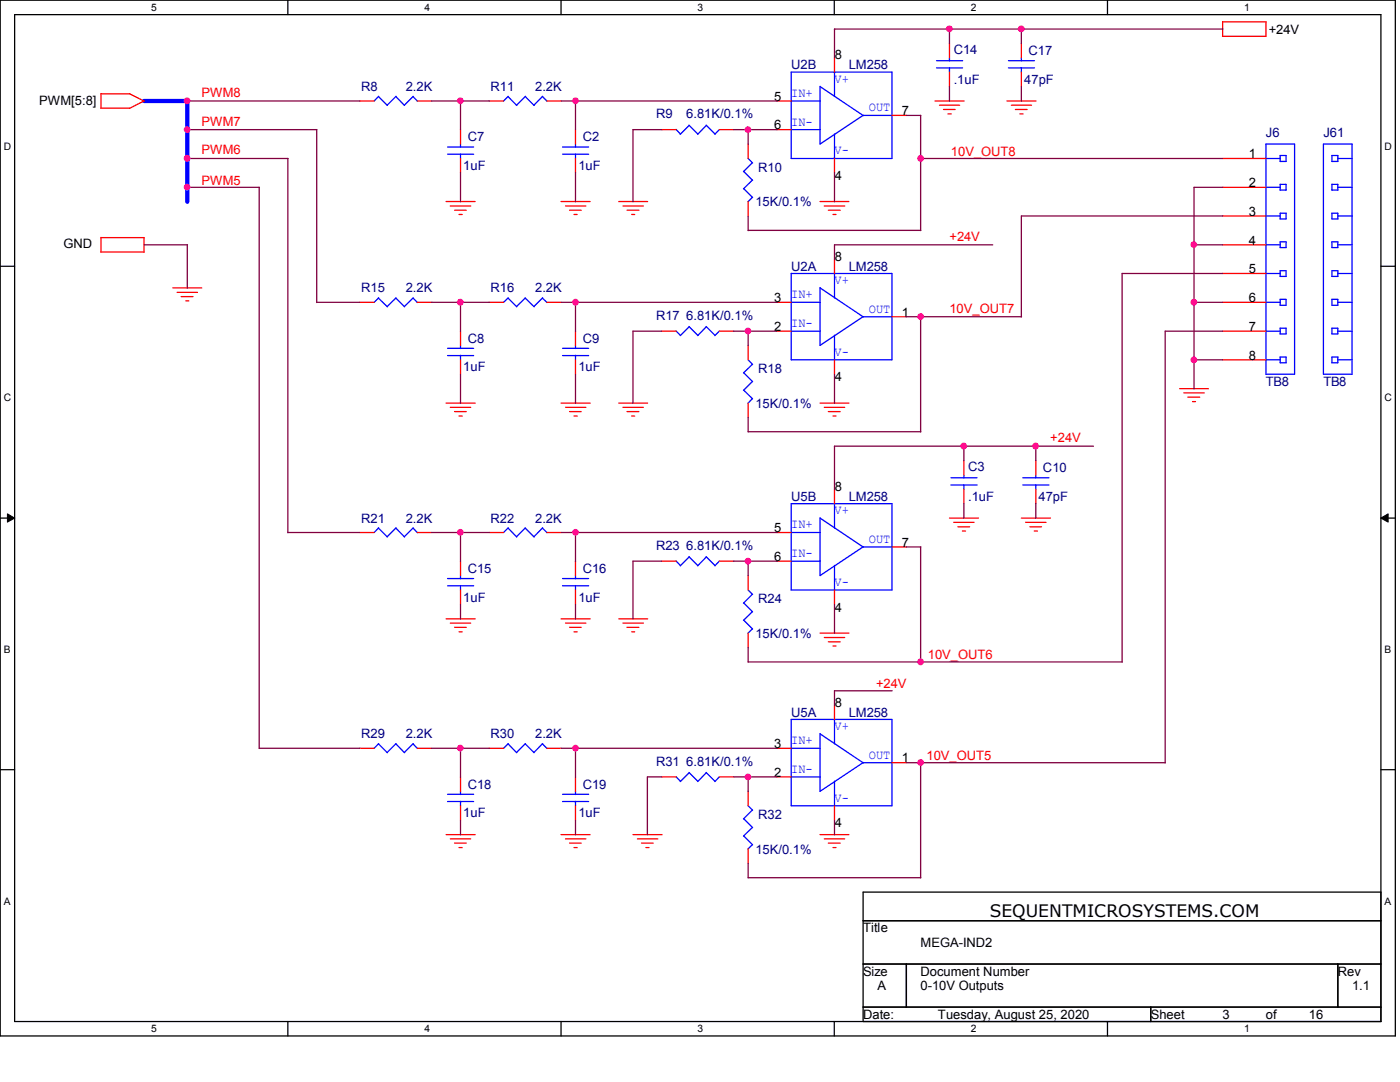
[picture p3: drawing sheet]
<svg xmlns="http://www.w3.org/2000/svg" width="279mm" height="216mm" viewBox="0 0 279 216" stroke-linecap="round" stroke-linejoin="round" font-family="sans-serif">
<path d="M0 0h278.5v206.7h-278.5zM2.9 2.9h272.7v200.9h-272.7z" fill="none" stroke="#000" stroke-width=".25"/>
<g fill="#fff">
<path d="M30.2 .3h1.1v2.3h-1.1z"/>
<path d="M30.2 204.1h1.1v2.3h-1.1z"/>
</g>
<path d="M57.4 0v2.9M57.4 203.8v2.9" fill="none" stroke="#000" stroke-width=".25"/>
<g fill="#fff">
<path d="M84.7 .3h1.1v2.3h-1.1z"/>
<path d="M84.7 204.1h1.1v2.3h-1.1z"/>
</g>
<path d="M112 0v2.9M112 203.8v2.9" fill="none" stroke="#000" stroke-width=".25"/>
<g fill="#fff">
<path d="M139.2 .3h1.1v2.3h-1.1z"/>
<path d="M139.2 204.1h1.1v2.3h-1.1z"/>
</g>
<path d="M166.5 0v2.9M166.5 203.8v2.9" fill="none" stroke="#000" stroke-width=".25"/>
<g fill="#fff">
<path d="M193.8 .3h1.1v2.3h-1.1z"/>
<path d="M193.8 204.1h1.1v2.3h-1.1z"/>
</g>
<path d="M221 0v2.9M221 203.8v2.9" fill="none" stroke="#000" stroke-width=".25"/>
<g fill="#fff">
<path d="M248.3 .3h1.1v2.3h-1.1z"/>
<path d="M248.3 204.1h1.1v2.3h-1.1z"/>
<path d="M.8 28h1.4v2.3h-1.4z"/>
<path d="M276.3 28h1.4v2.3h-1.4z"/>
<path d="M.8 78.2h1.4v2.3h-1.4z"/>
<path d="M276.3 78.2h1.4v2.3h-1.4z"/>
</g>
<path d="M0 53.1h2.9M275.6 53.1h2.9" fill="none" stroke="#000" stroke-width=".25"/>
<g fill="#fff">
<path d="M.8 128.5h1.3v2.2h-1.3z"/>
<path d="M276.3 128.5h1.3v2.2h-1.3z"/>
</g>
<path d="M0 103.4h2.9M275.6 103.4h2.9" fill="none" stroke="#000" stroke-width=".25"/>
<path d="M1.5 102.5l1.4 .9-1.4 .8zM275.6 103.4l1.4-.9v1.7z" fill="#000" stroke="#000" stroke-width=".2"/>
<g fill="#fff">
<path d="M.8 178.7h1.3v2.2h-1.3z"/>
<path d="M276.3 178.7h1.3v2.2h-1.3z"/>
</g>
<path d="M0 153.6h2.9M275.6 153.6h2.9M172.3 178h103.3v25.8h-103.3zM172.3 183.7h103.3M172.3 192.4h103.3M180.9 192.4v8.6M267 192.4v8.6M172.3 201h103.3M229.7 201v2.8" fill="none" stroke="#000" stroke-width=".25"/>
<g fill="none" stroke="#f00" stroke-width=".25">
<path d="M20.2 18.7v2.9M20.2 18.7h5.7M25.9 18.7l2.9 1.5M166.5 11.5v2.9M189.5 8.7v2.8M189.5 14.4v2.9M203.8 8.7v2.8M203.8 14.4v2.9M244 7.2h8.6M252.6 4.4v2.9M252.7 4.4l-8.7-.1v2.9M20.1 21.6h5.8"/>
<path d="M28.7 20.2l-2.9 1.4M71.8 20.2h2.9M83.3 20.2h2.8M91.9 25.9v2.8M91.9 31.6v2.9M97.6 20.2h2.9M109.1 20.2h2.9M114.9 25.9v2.8M114.9 31.6v2.9M132.1 25.9h2.9M143.6 25.9h2.8M149.3 28.7v2.9"/>
<path d="M155 20.2h2.9M155 25.9h2.9M166.5 31.6v2.9M178 23h2.9M186.6 20.2h5.8M187.5 21h4M188.3 21.8h2.3M189.2 22.7h.6M201 20.2h5.8M201.8 21h4.1M202.6 21.8h2.4M203.5 22.7h.7"/>
<path d="M244 31.6h8.6M244 37.4h8.6M20.1 50.3h8.6M20.2 47.4h8.6M20.2 47.4v2.9M28.7 47.4v2.9M34.5 57.4h5.8M35.3 58.3h4.1M36.2 59.2h2.3M89 40.2h5.8M89.9 41.1h4M90.7 42h2.3"/>
<path d="M91.6 42.8h.6M112 40.2h5.8M112.9 41.1h4M113.7 42h2.3M114.6 42.8h.6M123.5 40.2h5.7M124.3 41.1h4.1M125.1 42h2.4M126.1 42.8h.6M149.3 40.2v2.9M163.7 40.2h5.7M164.5 41.1h4.1"/>
<path d="M165.3 42h2.4M166.2 42.8h.6M166.5 51.7v2.9M244 43.1h8.6M244 54.6h8.6M244 48.9h8.6M37.1 60h.6M71.8 60.3h2.9M83.3 60.3h2.8M91.9 66.1v2.8M91.9 71.8v2.9M97.6 60.3h2.9"/>
<path d="M109.1 60.3h2.9M114.9 66.1v2.8M114.9 71.8v2.9M132.1 66.1h2.9M143.6 66.1h2.8M149.3 68.9v2.9M155 60.3h2.9M155 66.1h2.9M166.5 71.8v2.9M178 63.2h2.9M235.4 77.6h5.8M236.3 78.4h4"/>
<path d="M237.1 79.2h2.3M244 60.3h8.6M244 66.1h8.6M244 71.8h8.6M89 80.4h5.8M89.9 81.3h4M90.7 82.1h2.3M91.6 83h.6M112 80.4h5.8M112.9 81.3h4M113.7 82.1h2.3M114.6 83h.6"/>
<path d="M123.5 80.4h5.7M124.3 81.3h4.1M125.1 82.1h2.4M126.1 83h.6M149.3 80.4v2.9M163.7 80.4h5.7M164.5 81.3h4.1M165.3 82.1h2.4M166.2 83h.6M166.5 97.6v2.9M192.4 91.9v2.9M192.4 97.6v2.9"/>
<path d="M206.7 91.9v2.9M206.7 97.6v2.9M238 80.1h.6M71.8 106.3h2.9M83.3 106.3h2.8M91.9 112v2.9M91.9 117.7v2.9M97.6 106.3h2.9M109.1 106.3h2.9M114.9 112v2.9M114.9 117.7v2.9M132.1 112h2.9"/>
<path d="M143.6 112h2.8M149.3 114.9v2.8M155 106.3h2.9M155 112h2.9M166.5 117.7v2.9M178 109.1h2.9M189.5 103.4h5.8M190.3 104.2h4.1M191.2 105.1h2.3M192.1 106h.6M203.8 103.4h5.8M204.7 104.2h4"/>
<path d="M205.5 105.1h2.4M206.4 106h.7M89 123.5h5.8M89.9 124.3h4M90.7 125.2h2.3M91.6 126.1h.6M112 123.5h5.8M112.9 124.3h4M113.7 125.2h2.3M114.6 126.1h.6M123.5 123.5h5.7M124.3 124.3h4.1"/>
<path d="M125.1 125.2h2.4M126.1 126.1h.6M149.3 126.3v2.9M163.7 126.3h5.7M164.5 127.2h4.1M165.3 128.1h2.4M166.2 128.9h.6M71.8 149.3h2.9M83.3 149.3h2.8M91.9 155v2.9M97.6 149.3h2.9M109.1 149.3h2.9"/>
<path d="M114.9 155v2.9M132.1 155h2.9M143.6 155h2.8M149.3 157.9v2.9M155 149.3h2.9M155 155h2.9M166.5 140.7v2.9M178 152.2h2.9M89 166.5h5.8M89.9 167.4h4M90.7 168.2h2.3M91.6 169.1h.6"/>
<path d="M91.9 160.8v2.9M112 166.5h5.8M112.9 167.4h4M113.7 168.2h2.3M114.6 169.1h.6M114.9 160.8v2.9M126.3 166.5h5.8M127.2 167.4h4.1M128 168.2h2.3M128.9 169.1h.6M149.3 169.4v2.9M163.7 166.5h5.7"/>
<path d="M164.5 167.4h4.1M165.3 168.2h2.4M166.2 169.1h.6M166.5 160.8v2.9"/>
</g>
<g fill="none" stroke="#00f" stroke-width=".25">
<path d="M75.5 19.3l1.8 1.7M75.6 19.2l-.9 1M79 19.3l1.7 1.7M79 19.2l-1.7 1.8M82.4 19.3l.9 .9M82.5 19.2l-1.8 1.8M101.4 19.3l1.7 1.7M101.4 19.2l-.9 1M104.8 19.3l1.8 1.7M104.9 19.2l-1.8 1.8M108.2 19.3l1 .9M108.3 19.2l-1.7 1.8"/>
<path d="M157.9 14.4h20.1v17.2h-20.1zM163.7 17.3l8.6 5.8M163.7 17.2v11.5l8.6-5.7M166.5 14.4v4.9M186.9 13.5h5.2M186.9 12.1h5.2M189.5 11.5v.6M189.5 13.5v.9M201.3 13.5h5.2M201.3 12.1h5.2M203.8 11.5v.6M203.8 13.5v.9"/>
<path d="M89.3 30.8h5.2M89.3 29.3h5.2M91.9 28.7v.7M91.9 30.7v.9M112.3 30.8h5.2M112.3 29.3h5.2M114.9 28.7v.7M114.9 30.7v.9M134.9 25.8l.9 1M137.5 25l1.8 1.8M137.5 25l-1.7 1.8M142.7 26.8l-1.8-1.8-1.7 1.8"/>
<path d="M143.6 25.9l-.9 .9M148.4 34.2l1.8 1.8M148.4 37.6l1.8 1.8M149.3 31.6l.9 .9M150.2 32.5l-1.8 1.7M150.2 35.9l-1.8 1.8M150.2 39.4l-.9 .9M157.9 20.2h5.8M157.9 25.9h5.8M166.5 26.7v4.9M172.3 23h5.8M252.6 31.6h2.9"/>
<path d="M252.6 37.4h2.9M252.6 28.7h5.8v46h-5.8zM255.5 31h1.2v1.2h-1.2zM255.5 36.8h1.2v1.1h-1.2zM264.1 28.7h5.7v46h-5.7zM265.8 31h1.2v1.2h-1.2zM265.8 36.8h1.2v1.1h-1.2zM267 31.6h2.8M267 37.4h2.8M75.5 59.5l1.8 1.7M75.6 59.4l-.9 .9M79 59.5l1.7 1.7"/>
<path d="M79 59.4l-1.7 1.8M82.4 59.5l.9 .9M82.5 59.4l-1.8 1.8M101.4 59.5l1.7 1.7M101.4 59.4l-.9 .9M104.8 59.5l1.8 1.7M104.9 59.4l-1.8 1.8M108.2 59.5l1 .9M108.3 59.4l-1.7 1.8M157.9 54.6h20.1v17.2h-20.1zM166.5 54.5v5M252.6 54.6h2.9"/>
<path d="M252.6 48.9h2.9M252.6 43.1h2.9M255.5 42.5h1.2v1.2h-1.2zM255.5 48.3h1.2v1.1h-1.2zM255.5 54h1.2v1.2h-1.2zM255.5 59.7h1.2v1.2h-1.2zM265.8 59.7h1.2v1.2h-1.2zM265.8 54h1.2v1.2h-1.2zM265.8 48.3h1.2v1.1h-1.2zM265.8 42.5h1.2v1.2h-1.2zM267 54.6h2.8M267 48.9h2.8"/>
<path d="M267 43.1h2.8M89.3 71h5.2M89.3 69.5h5.2M91.9 68.9v.7M91.9 70.9v.9M112.3 71h5.2M112.3 69.5h5.2M114.9 68.9v.7M114.9 70.9v.9M134.9 66l.9 .9M137.5 65.2l1.8 1.7M137.5 65.2l-1.7 1.8"/>
<path d="M140.9 65.2l1.8 1.7M141 65.2l-1.8 1.8M143.6 66.1l-.9 .9M148.4 74.4l1.8 1.8-1.8 1.7M148.4 77.9l1.8 1.7M149.3 71.8l.9 .9M150.2 72.7l-1.8 1.7M150.2 79.5l-.9 1M157.9 66.1h5.8M157.9 60.3h5.8M166.5 66.9v4.9M172.3 63.2h5.8"/>
<path d="M172.3 63.2l-8.6 5.7v-11.5l8.6 5.8M252.6 71.8h2.9M252.6 66.1h2.9M252.6 60.3h2.9M255.5 65.5h1.2v1.1h-1.2zM255.5 71.2h1.2v1.2h-1.2zM265.8 71.2h1.2v1.2h-1.2zM265.8 65.5h1.2v1.1h-1.2zM267 71.8h2.8M267 66.1h2.8M267 60.3h2.8M189.8 96.8h5.2"/>
<path d="M189.8 95.3h5.2M192.4 94.8v.6M192.4 96.7v.9M204.1 96.8h5.2M204.1 95.3h5.2M206.7 94.8v.6M206.7 96.7v.9M75.5 105.4l1.8 1.7M75.6 105.3l-.9 1M79 105.4l1.7 1.7M79 105.3l-1.7 1.8M82.4 105.4l.9 .9"/>
<path d="M82.5 105.3l-1.8 1.8M89.3 116.9h5.2M89.3 115.4h5.2M91.9 114.9v.6M91.9 116.8v.9M101.4 105.4l1.7 1.7M101.4 105.3l-.9 1M104.8 105.4l1.8 1.7M104.9 105.3l-1.8 1.8M108.2 105.4l1 .9M108.3 105.3l-1.7 1.8M112.3 116.9h5.2"/>
<path d="M112.3 115.4h5.2M114.9 114.9v.6M114.9 116.8v.9M134.9 111.9l.9 1M137.5 111.1l1.8 1.8M137.5 111.1l-1.7 1.8M140.9 111.1l1.8 1.8M141 111.1l-1.8 1.8M143.6 112l-.9 .9M149.3 117.7l.9 .9-1.8 1.8M157.9 100.5h20.1v17.2h-20.1zM157.9 106.3h5.8"/>
<path d="M157.9 112h5.8M163.7 103.3v11.6l8.6-5.8M163.7 103.4l8.6 5.8M166.5 100.5v4.9M166.5 112.8v4.9M172.3 109.1h5.8M148.4 120.3l1.8 1.8M148.4 123.7l1.8 1.8M150.2 122l-1.8 1.8M150.2 125.5l-.9 .9M75.5 148.4l1.8 1.8M75.6 148.4l-.9 .9"/>
<path d="M79 148.4l1.7 1.8M79 148.4l-1.7 1.8M82.4 148.4l.9 1M82.5 148.4l-1.8 1.8M89.3 159.9h5.2M89.3 158.5h5.2M91.9 157.9v.6M91.9 159.9v.9M101.4 148.4l1.7 1.8M101.4 148.4l-.9 .9M104.9 148.4l-1.8 1.8M108.2 148.4l1 1"/>
<path d="M108.3 148.4l-1.7 1.8-1.8-1.8M112.3 159.9h5.2M112.3 158.5h5.2M114.9 157.9v.6M114.9 159.9v.9M134.9 155l.9 .9M137.5 154.1l1.8 1.8M137.5 154.2l-1.7 1.8M140.9 154.1l1.8 1.8M141 154.2l-1.8 1.8M143.6 155l-.9 1M157.9 143.6h20.1v17.2h-20.1z"/>
<path d="M157.9 149.3h5.8M157.9 155h5.8M163.7 146.4v11.5l8.6-5.8M163.7 146.4l8.6 5.8M166.5 143.5v4.9M166.5 155.9v4.9M172.3 152.2h5.8M148.4 163.4l1.8 1.7M148.4 166.8l1.8 1.8M149.3 160.8l.9 .9-1.8 1.7M150.2 165.1l-1.8 1.7M150.2 168.5l-.9 .9"/>
</g>
<path d="M28.7 20.2h8.7M37.4 20.2v20.1" fill="none" stroke="#00f" stroke-width=".85"/>
<g fill="none" stroke="#800040" stroke-width=".25">
<path d="M189.5 5.8v2.9M189.5 17.3v2.9M203.8 5.8v2.9M203.8 17.3v2.9M244.1 5.8h-77.6v5.8M37.4 25.9h25.8M37.4 20.2h34.4M37.4 31.6h20.1M37.4 37.4h14.4M51.7 37.4v111.9h20.1M57.4 31.6v74.7M63.2 25.9v34.5"/>
<path d="M86.1 20.2h11.6M91.9 20.2v5.7M91.9 34.5v5.8M112 20.2h43.1M114.9 20.2v5.7M114.9 34.5v5.8M132.1 25.9h-5.8v14.4M146.4 25.9h8.7M149.3 25.9v2.9M166.5 34.5v5.8M180.9 23h2.9M183.7 23v23"/>
<path d="M183.7 31.6h60.4M244.1 37.4h-5.8v40.2M28.7 48.9h8.7M37.4 48.9v8.6M149.3 43.1v2.9M149.3 46h34.5M198.1 48.9h-31.6v2.9M238.3 48.9h5.8M244.1 43.1h-40.3v20.1M244.1 54.6h-20.2v77.5M63.2 60.3h8.6M86.1 60.3h11.6"/>
<path d="M91.9 60.3v5.8M91.9 74.7v5.8M112 60.3h43.1M114.9 60.3v5.8M114.9 74.7v5.8M132.1 66.1h-5.8v14.4M146.4 66.1h8.7M149.3 66.1v2.9M166.5 74.7v5.8M180.9 63.2h23M183.7 63.2v23M238.3 60.3h5.8"/>
<path d="M238.3 71.8h5.8M244.1 66.1h-11.6v86.1M149.3 83.3v2.9M149.3 86.1h34.5M192.4 89v2.9M206.7 89v2.9M218.2 89h-51.7v8.7M57.4 106.3h14.4M86.1 106.3h11.6M91.9 106.3v5.7M112 106.3h43.1M114.9 106.3v5.7"/>
<path d="M132.1 112h-5.8v11.5M146.4 112h8.7M149.3 112v2.9M180.9 109.1h2.9M183.7 109.1v23M192.4 100.5v2.9M206.7 100.5v2.9M91.9 120.6v2.9M114.9 120.6v2.9M149.3 129.2v2.9M149.3 132.1h74.7M166.5 120.6v5.8"/>
<path d="M178.1 137.8h-11.6v2.9M86.1 149.3h11.6M91.9 149.3v5.8M112 149.3h43.1M114.9 149.3v5.8M132.1 155h-2.9v11.6M146.4 155h8.7M149.3 155v2.9M180.9 152.2h51.7M183.7 152.2v23M91.9 163.7v2.9M114.9 163.7v2.9"/>
<path d="M149.3 172.3v2.9M149.3 175.1h34.5M166.5 163.7v2.9"/>
</g>
<g fill="#f0f" stroke="#f0f" stroke-width=".25">
<circle cx="149.3" cy="25.9" r=".55"/>
<circle cx="183.7" cy="63.2" r=".55"/>
<circle cx="189.5" cy="5.8" r=".56"/>
<circle cx="203.8" cy="5.8" r=".56"/>
<circle cx="149.3" cy="66" r=".55"/>
<circle cx="114.9" cy="20.1" r=".55"/>
<circle cx="37.3" cy="25.9" r=".55"/>
<circle cx="114.8" cy="60.3" r=".56"/>
<circle cx="183.7" cy="31.6" r=".56"/>
<circle cx="206.7" cy="89" r=".56"/>
<circle cx="114.9" cy="106.2" r=".55"/>
<circle cx="149.3" cy="112" r=".55"/>
<circle cx="192.3" cy="89" r=".56"/>
<circle cx="149.3" cy="155" r=".55"/>
<circle cx="114.9" cy="149.3" r=".55"/>
<circle cx="183.7" cy="132.1" r=".56"/>
<circle cx="238.3" cy="48.8" r=".55"/>
<circle cx="238.2" cy="60.3" r=".56"/>
<circle cx="37.3" cy="31.6" r=".56"/>
<circle cx="37.3" cy="37.3" r=".55"/>
<circle cx="37.3" cy="20.1" r=".55"/>
<circle cx="91.9" cy="20.1" r=".55"/>
<circle cx="91.9" cy="60.3" r=".56"/>
<circle cx="91.9" cy="106.2" r=".55"/>
<circle cx="91.9" cy="149.3" r=".55"/>
<circle cx="238.3" cy="71.8" r=".55"/>
<circle cx="183.7" cy="152.1" r=".55"/>
</g>
<text font-size="3.4" x="197.5" y="182.9">SEQUENTMICROSYSTEMS.COM</text>
<g font-size="2.6">
<text x="166.6" y="11.9">8</text>
<text x="253.2" y="6.7">+24V</text>
<text x="7.8" y="21">PWM[5:8]</text>
<text x="154.5" y="20.1">5</text>
<text x="180" y="23">7</text>
<text x="154.5" y="25.8">6</text>
<text x="166.6" y="35.9">4</text>
<text x="249.2" y="31.6">1</text>
<text x="249.2" y="37.3">2</text>
<text x="249.2" y="43.1">3</text>
<text x="12.7" y="49.4">GND</text>
<text x="166.6" y="52">8</text>
<text x="249.2" y="48.8">4</text>
<text x="249.2" y="54.5">5</text>
<text x="154.5" y="60.3">3</text>
<text x="180" y="63.2">1</text>
<text x="249.2" y="60.3">6</text>
<text x="154.5" y="66">2</text>
<text x="249.2" y="66">7</text>
<text x="249.2" y="71.8">8</text>
<text x="166.6" y="76.1">4</text>
<text x="166.6" y="98">8</text>
<text x="154.5" y="106.2">5</text>
<text x="154.5" y="111.9">6</text>
<text x="180" y="109.1">7</text>
<text x="166.6" y="122">4</text>
<text x="166.6" y="141">8</text>
<text x="154.5" y="149.3">3</text>
<text x="154.5" y="155">2</text>
<text x="180" y="152.1">1</text>
<text x="166.6" y="165.1">4</text>
<text x="172.3" y="186.1">Title</text>
<text x="183.7" y="188.9">MEGA-IND2</text>
<text x="172.3" y="194.7">Size</text>
<text x="175.1" y="197.6">A</text>
<text x="183.7" y="197.6">0-10V Outputs</text>
<text x="183.7" y="194.7">Document Number</text>
<text x="267" y="194.7">Rev</text>
<text x="269.8" y="197.6">1.1</text>
<text x="172.3" y="203.3">Date:</text>
<text x="187.2" y="203.3">Tuesday, August 25, 2020</text>
<text x="229.7" y="203.3">Sheet</text>
<text x="244" y="203.3">3</text>
<text x="252.6" y="203.3">of</text>
<text x="261.2" y="203.3">16</text>
</g>
<g font-size="2.6" fill="#000080">
<text x="190.3" y="10.7">C14</text>
<text x="205.3" y="11">C17</text>
<text x="157.9" y="13.8">U2B</text>
<text x="169.4" y="13.8">LM258</text>
<text x="190.3" y="16.7">.1uF</text>
<text x="204.4" y="16.7">47pF</text>
<text x="72.1" y="18.2">R8</text>
<text x="81" y="18.2">2.2K</text>
<text x="97.9" y="18.2">R11</text>
<text x="106.8" y="18.2">2.2K</text>
<text x="130.9" y="23.6">R9</text>
<text x="136.9" y="23.6">6.81K/0.1%</text>
<text x="93.3" y="28.2">C7</text>
<text x="116.3" y="28.2">C2</text>
<text x="252.6" y="27.3">J6</text>
<text x="264.1" y="27.3">J61</text>
<text x="92.5" y="34">1uF</text>
<text x="115.4" y="34">1uF</text>
<text x="151.3" y="34.2">R10</text>
<text x="150.7" y="41.1">15K/0.1%</text>
<text x="72.1" y="58.3">R15</text>
<text x="81" y="58.3">2.2K</text>
<text x="97.9" y="58.3">R16</text>
<text x="106.8" y="58.3">2.2K</text>
<text x="157.9" y="54.1">U2A</text>
<text x="169.4" y="54.1">LM258</text>
<text x="130.9" y="63.8">R17</text>
<text x="136.9" y="63.8">6.81K/0.1%</text>
<text x="93.3" y="68.4">C8</text>
<text x="116.3" y="68.4">C9</text>
<text x="92.5" y="74.1">1uF</text>
<text x="115.4" y="74.1">1uF</text>
<text x="151.3" y="74.4">R18</text>
<text x="252.6" y="77">TB8</text>
<text x="264.1" y="77">TB8</text>
<text x="150.7" y="81.3">15K/0.1%</text>
<text x="193.2" y="93.9">C3</text>
<text x="208.1" y="94.2">C10</text>
<text x="157.9" y="99.9">U5B</text>
<text x="169.4" y="99.9">LM258</text>
<text x="193.2" y="99.9">.1uF</text>
<text x="207.3" y="99.9">47pF</text>
<text x="72.1" y="104.3">R21</text>
<text x="81" y="104.3">2.2K</text>
<text x="97.9" y="104.3">R22</text>
<text x="106.8" y="104.3">2.2K</text>
<text x="130.9" y="109.7">R23</text>
<text x="136.9" y="109.7">6.81K/0.1%</text>
<text x="93.3" y="114.3">C15</text>
<text x="116.3" y="114.3">C16</text>
<text x="92.5" y="120.1">1uF</text>
<text x="115.4" y="120.1">1uF</text>
<text x="151.3" y="120.4">R24</text>
<text x="150.7" y="127.3">15K/0.1%</text>
<text x="157.9" y="143">U5A</text>
<text x="169.4" y="143">LM258</text>
<text x="72.1" y="147.3">R29</text>
<text x="81" y="147.3">2.2K</text>
<text x="97.9" y="147.3">R30</text>
<text x="106.8" y="147.3">2.2K</text>
<text x="130.9" y="152.8">R31</text>
<text x="136.9" y="152.8">6.81K/0.1%</text>
<text x="93.3" y="157.4">C18</text>
<text x="116.3" y="157.4">C19</text>
<text x="92.5" y="163.1">1uF</text>
<text x="115.4" y="163.1">1uF</text>
<text x="151.3" y="163.4">R32</text>
<text x="150.7" y="170.3">15K/0.1%</text>
</g>
<g font-size="2.6" fill="#00f">
<text x="166.5" y="16.5">V+</text>
<text x="157.9" y="19.3">IN+</text>
<text x="173.4" y="22.2">OUT</text>
<text x="157.9" y="25.1">IN-</text>
<text x="166.5" y="30.8">V-</text>
<text x="157.9" y="59.5">IN+</text>
<text x="166.5" y="56.6">V+</text>
<text x="157.9" y="65.3">IN-</text>
<text x="173.4" y="62.4">OUT</text>
<text x="166.5" y="71">V-</text>
<text x="157.9" y="105.5">IN+</text>
<text x="166.5" y="102.6">V+</text>
<text x="157.9" y="111.2">IN-</text>
<text x="173.4" y="108.3">OUT</text>
<text x="166.5" y="116.9">V-</text>
<text x="157.9" y="148.5">IN+</text>
<text x="166.5" y="145.6">V+</text>
<text x="157.9" y="154.3">IN-</text>
<text x="173.4" y="151.4">OUT</text>
<text x="166.5" y="160">V-</text>
</g>
<g font-size="2.6" fill="#f00">
<text x="40.2" y="19.3">PWM8</text>
<text x="40.2" y="25.1">PWM7</text>
<text x="40.2" y="30.8">PWM6</text>
<text x="189.8" y="31.1">10V_OUT8</text>
<text x="40.2" y="36.8">PWM5</text>
<text x="189.5" y="48">+24V</text>
<text x="189.5" y="62.4">10V_OUT7</text>
<text x="209.6" y="88.2">+24V</text>
<text x="185.2" y="131.5">10V_OUT6</text>
<text x="174.8" y="137.3">+24V</text>
<text x="184.9" y="151.6">10V_OUT5</text>
</g>
<g font-size="2">
<text x="30.2" y="2.2">5</text>
<text x="84.7" y="2.2">4</text>
<text x="139.2" y="2.2">3</text>
<text x="193.7" y="2.2">2</text>
<text x="248.3" y="2.2">1</text>
<text x=".8" y="29.9">D</text>
<text x="276.3" y="29.9">D</text>
<text x=".8" y="80.1">C</text>
<text x="276.3" y="80.1">C</text>
<text x=".8" y="130.3">B</text>
<text x="276.3" y="130.3">B</text>
<text x=".8" y="180.5">A</text>
<text x="276.3" y="180.5">A</text>
<text x="30.2" y="206">5</text>
<text x="84.7" y="206">4</text>
<text x="139.2" y="206">3</text>
<text x="193.7" y="206">2</text>
<text x="248.3" y="206">1</text>
</g>
</svg>
